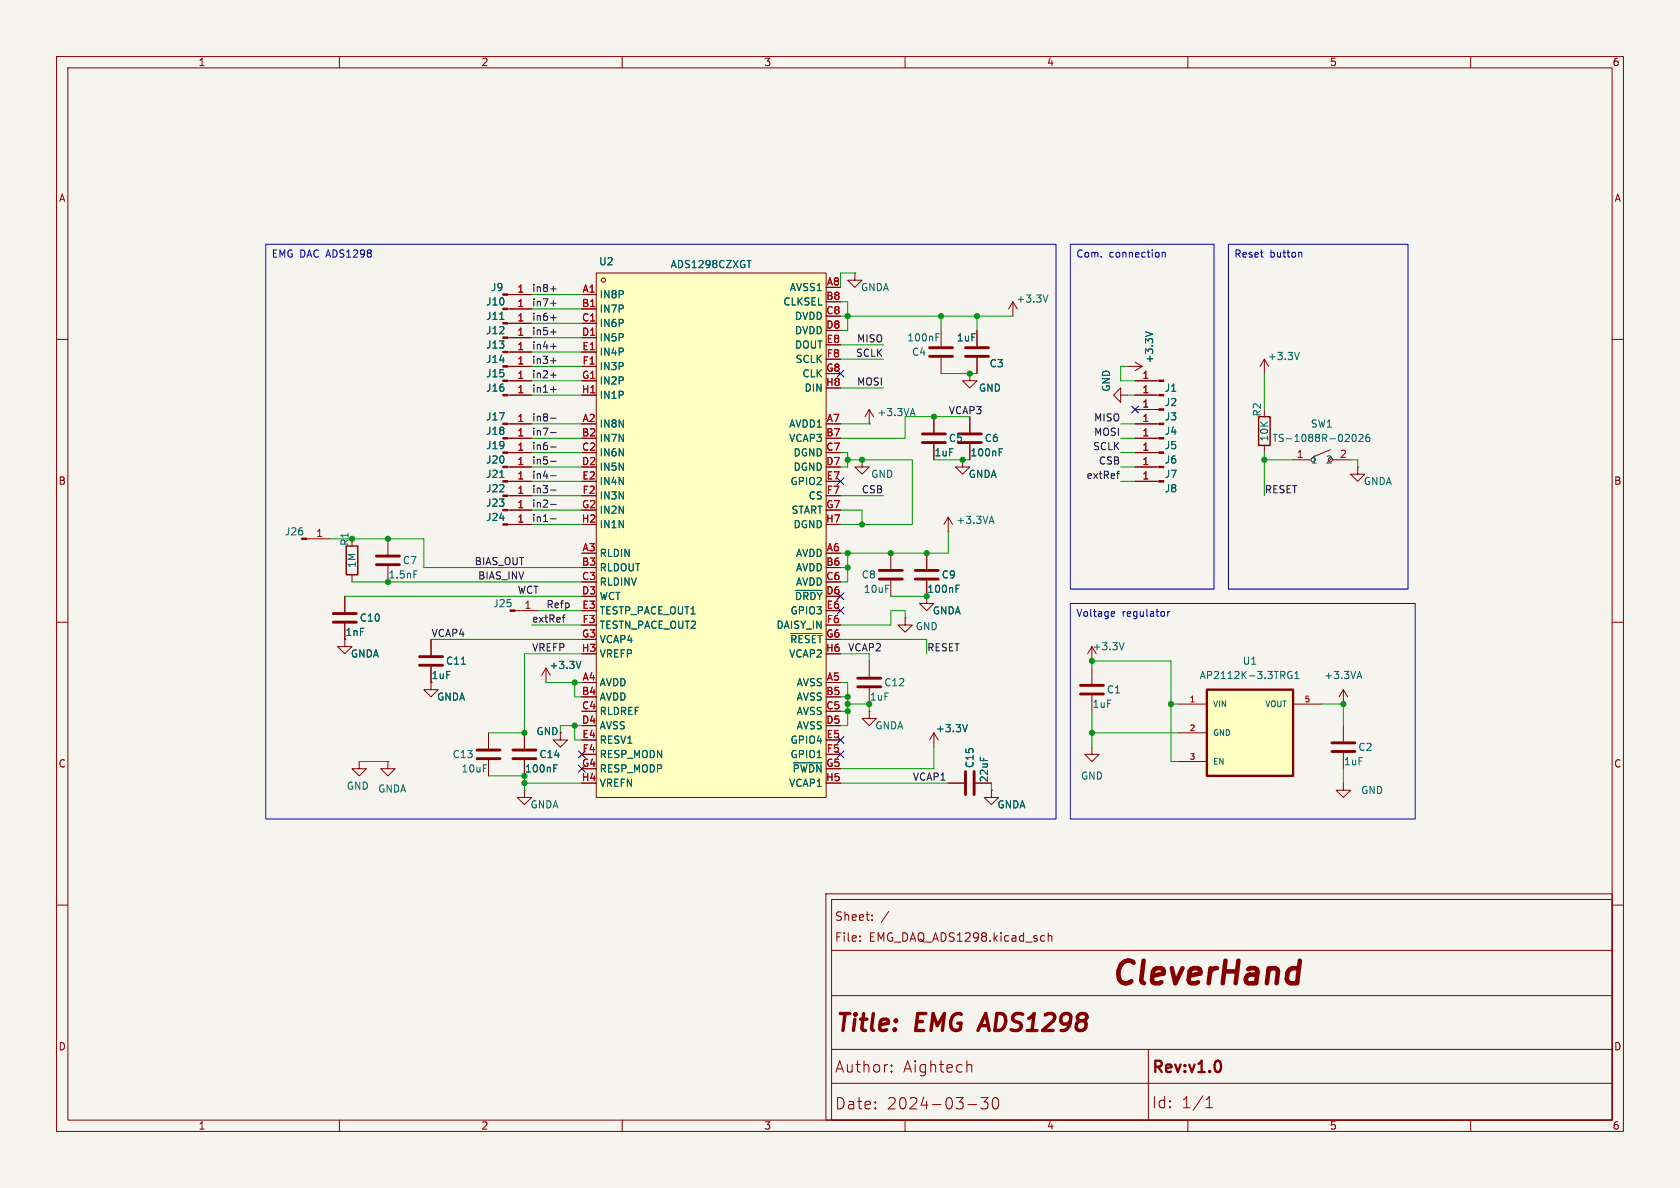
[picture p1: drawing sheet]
<svg xmlns="http://www.w3.org/2000/svg" width="297mm" height="210mm" viewBox="0 0 297 210" stroke-linecap="round" stroke-linejoin="round" font-family="sans-serif">
<path d="M0 0h297v210h-297z" fill="#f5f4ef" stroke="#f5f4ef" stroke-width=".18"/>
<g fill="none" stroke="#840000" stroke-width=".18">
<path d="M10 10h277v190h-277zM12 12h273v186h-273zM60 10v2M110 10v2M160 10v2M210 10v2M260 10v2M10 60h2M285 60h2M10 110h2M62.2 101.6v1.3M285 110h2"/>
<path d="M10 160h2M146 158h139v40h-139zM147 159h138v39h-138zM285 160h2M147 176h138M147 168h138M152 166.3v.1M152 165.5v.1M154.2 162.6v.1M154.2 161.8v.1M157.1 161.1l-1.3 1.9M184.5 165.4l.2 .1"/>
<path d="M184.7 166.3l-.2 .1M185.3 164.9v1.5M185.3 165.5l.2-.1 .4 .1 .1 .9M60 198v2M110 198v2M147 191.5h138M147 185.5h138M157.6 189.3l.1 .1-.1 .1M157.6 189.3l-.1 .1 .1 .1M157.6 188.3v.2M157.6 189.3v.2M157.6 188.3l.1 .1-.1 .1"/>
<path d="M157.6 188.3l-.1 .1 .1 .1M160 198v2M171 188.3l.2-.1 .5 .1 .1 1.2M171.1 195.3h1.6M173.4 194h1.3l-.7 .8a.54 .54 0 0 1 .7 .4v.4l-.2 .3-.8 .1-.3-.2M175.7 194.1a.47 .47 0 0 1 .8 .3 1.03 1.03 0 0 1-.6 1.6 1.33 1.33 0 0 1-.2-1.9zM203 185.5v12.5M210 198v2M213.2 195.8h1.2M213.2 194.4l.6-.6v2M260 198v2"/>
</g>
<path d="M215.8 187.9l.1 .4-.1 .8" fill="none" stroke="#840000" stroke-width=".4"/>
<path d="M174.3 179.2l-1.4 3" fill="none" stroke="#840000" stroke-width=".6"/>
<path d="M229.3 171.1l.3 .2M229.8 169.8l-.5 4" fill="none" stroke="#840000" stroke-width=".8"/>
<path d="M61.2 96.5h2v5.1h-2z" fill="none" stroke="#840000" stroke-width=".25"/>
<path d="M105.4 48.3h40.6v92.7h-40.6z" fill="#ffffc2"/>
<g fill="none" stroke="#840000" stroke-width=".18">
<path d="M89.8 52.1h4.2M89.8 57.2h4.2M102.9 52.1h2.5M102.9 54.6h2.5M102.9 57.2h2.5M102.9 59.7h2.5M105.4 48.3h40.6v92.7h-40.6zM151.1 48.3v1.2h1.3l-1.3 1.3-1.2-1.3h1.2M151.1 48.3h.1M166.4 58.4v2.8M179.1 53.3l-.8 1.3M179.1 53.3v2.6"/>
<path d="M179.1 53.3l.7 1.3M89.8 69.9h4.2M89.8 74.9h4.2M89.8 77.5h4.2M89.8 67.3h4.2M102.9 62.2h2.5M102.9 64.8h2.5M102.9 69.9h2.5M153.7 74.9h.1M153.7 72.4l-.8 1.3M153.7 72.4v2.5M153.7 72.4l.7 1.3"/>
<path d="M165.1 73.7v2.8M165.1 78.5v2.8M166.4 63.2v2.8M171.4 66v1.3h1.3l-1.3 1.3-1.2-1.3h1.2M171.4 66h.1M171.4 73.7v2.8M171.4 78.5v2.8M198.1 69.9v-1.3l-1.3 1.3 1.3 1.2v-1.2h1.3M199.4 64.8h2.5M200.7 69.9h4.2M200.7 74.9h4.2M200.7 77.5h4.2"/>
<path d="M200.7 67.3h4.2M200.7 72.4h4.2M200.7 64l1.2 .8M201.9 64.8l-1.2 .7M223.5 63.5v2.5M223.5 78.7v1.3M223.5 63.5l-.7 1.3M223.5 63.5l.8 1.3M235.2 79.5l-3 1.3M54.2 95.3h4.2M68.6 95.3v2.7M89.8 85.1h4.2"/>
<path d="M89.8 80h4.2M89.8 90.2h4.2M89.8 92.7h4.2M152.4 81.3v1.3h1.3l-1.3 1.2-1.3-1.2h1.3M152.4 81.3h.1M157.5 97.8v2.8M163.8 97.8v2.8M167.6 94h.1M167.6 91.4l-.7 1.3M167.6 91.4v2.6M167.6 91.4l.8 1.3M170.2 81.3v1.3h1.2l-1.2 1.2-1.3-1.2h1.3"/>
<path d="M170.2 81.3h.1M200.7 85.1h4.2M200.7 80h4.2M200.7 82.6h4.2M228.6 81.3h3.1M235.7 81.3h3.1M61 110.2v4.1h1.2l-1.2 1.3-1.3-1.3h1.3M61 105.4v2.8M68.6 100.1v2.8M76.2 117.9v4h1.3l-1.3 1.3-1.3-1.3h1.3M76.2 113v2.8M91 108h4.2"/>
<path d="M96.5 118.1l-.7 1.3M96.5 118.1v2.6M96.5 118.1l.8 1.3M153.7 116.8v2.8M157.5 102.6v2.8M160 109.2v1.3h1.3l-1.3 1.3-1.3-1.3h1.3M160 109.2h.1M163.8 102.6v4.1h1.3l-1.3 1.3-1.2-1.3h1.2M192.3 115.6l.7-1.3v2.5M193 118.1v2.8M63.5 134.6v1.3h1.3l-1.3 1.3-1.3-1.3h1.3M63.5 134.6h.1"/>
<path d="M68.6 134.6v1.3h1.2l-1.2 1.3-1.3-1.3h1.3M68.6 134.6h.1M86.4 129.5v2.8M86.4 134.4v2.8M92.7 139.7v1.3h1.3l-1.3 1.2-1.3-1.2h1.3M92.7 139.7h.1M92.7 129.5v2.8M92.7 134.4v2.8M99.1 129.5v1.3h-1.3l1.3 1.3 1.2-1.3h-1.2M153.7 125.7v1.3h1.2l-1.2 1.3-1.3-1.3h1.3M153.7 125.7h.1M153.7 121.7v2.8"/>
<path d="M165.1 129.5v2.6M165.1 129.5l-.8 1.3M165.1 129.5l.8 1.3M167.6 138.4h2.8M172.5 138.4h2.8M175.3 139.7v1.3h1.2l-1.2 1.2-1.3-1.2h1.3M175.3 139.7h.1M193 132.1v1.3h1.3l-1.3 1.2-1.2-1.2h1.2M193 122.9v2.8M237.5 121.9l-.8 1.3M237.5 121.9v2.6M237.5 121.9l.8 1.3"/>
<circle cx="106.7" cy="49.5" r=".38"/>
</g>
<g fill="none" stroke="#006464" stroke-width=".18">
<path d="M88.4 56.5h.7M132 46h.8M165.5 59.6h.4M165.5 59h.6M185.3 52.1l-.5 1.3M202.5 58.7l1.3 .4M161 73.1h.6M161.3 72.2l.5 1.3M176.6 79.9h.5M176.6 79.3h.6M229.7 62.3l-.4 1.3M239.2 76.8h.1a.68 .68 0 0 1 .5 .6 .68 .68 0 0 1-.5 .6 .84 .84 0 0 1-.1-1.2z"/>
<path d="M240.2 76.9l.5-.1 .3 .3-.8 .9h.8M242.1 76.8h-.4a.86 .86 0 0 0 0 1.2l.4-.1 .1-.4-.3-.2h-.3l-.1 .2M88.4 84.4h.7M175 92.2h.6M175.3 91.3l.4 1.2M73.2 100.9h.6M81.6 117.4h.7M102.7 116.9l-.4 1.3M139.8 112h5.5M140.7 104.4h4.6M169 104.1h.4M169 103.4h.6"/>
<path d="M198.7 113.6l-.4 1.3M240 119.6h.6M240.3 118.7l.5 1.3M97.9 135.8h.4M97.9 135.2h.6M140.2 134.8h5.1M171 128.1l-.4 1.3"/>
</g>
<g fill="#840000" stroke="#840000" stroke-width=".18">
<path d="M88.9 51.9h.9v.3h-.9z"/>
<path d="M53.3 95.1h.9v.3h-.9z"/>
<path d="M90.2 107.8h.8v.3h-.8z"/>
<path d="M204.9 85h.8v.2h-.8z"/>
<path d="M204.9 74.8h.8v.3h-.8z"/>
<path d="M88.9 57h.9v.3h-.9z"/>
<path d="M204.9 77.3h.8v.3h-.8z"/>
<path d="M204.9 79.9h.8v.2h-.8z"/>
<path d="M204.9 82.4h.8v.3h-.8z"/>
<path d="M204.9 69.7h.8v.3h-.8z"/>
<path d="M204.9 67.2h.8v.2h-.8z"/>
<path d="M204.9 72.3h.8v.2h-.8z"/>
<path d="M88.9 67.2h.9v.2h-.9z"/>
<path d="M88.9 77.3h.9v.3h-.9z"/>
<path d="M88.9 69.7h.9v.3h-.9z"/>
<path d="M88.9 79.9h.9v.2h-.9z"/>
<path d="M88.9 90h.9v.3h-.9z"/>
<path d="M88.9 85h.9v.2h-.9z"/>
<path d="M88.9 92.6h.9v.2h-.9z"/>
<path d="M88.9 74.8h.9v.3h-.9z"/>
</g>
<g fill="none" stroke="#840000" stroke-width=".51">
<path d="M163.1 78.2h4M163.1 76.7h4M164.3 61.5h4.1M164.3 63h4.1M169.4 78.2h4.1M169.4 76.7h4.1M66.5 99.8h4.1M66.5 98.3h4.1M58.9 110h4.1M58.9 108.5h4.1M74.2 117.6h4M74.2 116.1h4"/>
<path d="M151.6 119.9h4.1M155.4 102.4h4.1M155.4 100.8h4.1M161.8 102.4h4.1M161.8 100.8h4.1M84.3 134.1h4.1M84.3 132.6h4.1M90.7 134.1h4M90.7 132.6h4M151.6 121.4h4.1M170.7 136.4v4.1M172.2 136.4v4.1"/>
<path d="M191 122.7h4.1M191 121.2h4.1"/>
</g>
<path d="M222.5 73.7h2v5h-2z" fill="none" stroke="#840000" stroke-width=".25"/>
<path d="M213.4 121.9h15.2v15.3h-15.2z" fill="#ffffc2"/>
<path d="M213.4 121.9h15.2v15.3h-15.2z" fill="none" stroke="#840000" stroke-width=".41"/>
<g fill="none" stroke="#840000" stroke-width=".18">
<path d="M89.8 54.6h4.2M89.8 59.7h4.2M90.2 52.1h3.8M90.2 57.2h3.8M102.9 54.6h2.5M102.9 59.7h2.5M102.9 52.1h2.5M102.9 57.2h2.5M172.7 58.4v2.8M89.8 64.8h4.2M89.8 62.2h4.2M90.2 74.9h3.8"/>
<path d="M90.2 77.5h3.8M90.2 69.9h3.8M90.2 67.3h3.8M102.9 64.8h2.5M102.9 62.2h2.5M102.9 69.9h2.5M165.1 73.7v2.8M165.1 78.5v2.8M171.4 66h.1M171.4 73.7v2.8M171.4 78.5v2.8M172.7 63.2v2.8"/>
<path d="M200.7 74.9h3.8M200.7 77.5h3.8M200.7 69.9h3.8M200.7 67.3h3.8M200.7 72.4h3.8M89.8 87.6h4.2M89.8 82.6h4.2M90.2 85.1h3.8M90.2 80h3.8M90.2 90.2h3.8M90.2 92.7h3.8M163.8 97.8v2.8"/>
<path d="M170.2 81.3h.1M200.7 82.6h3.8M200.7 85.1h3.8M200.7 80h3.8M240 82.6v1.2h1.3l-1.3 1.3-1.2-1.3h1.2M240 82.6h.1M61 105.4v2.8M61 110.2v2.8M76.2 113v2.8M76.2 117.9v2.8M163.8 102.6v2.8M92.7 129.5v2.8"/>
<path d="M92.7 134.4v2.8M167.6 138.4h2.8M172.5 138.4h2.8M175.3 139.7h.1M208.3 124.5h5.1M208.3 129.5h5.1M208.3 134.6h5.1M228.6 124.5h5.1M237.5 138.4v1.3h1.3l-1.3 1.3-1.3-1.3h1.3M237.5 128.3v2.8M237.5 133.1v2.8"/>
</g>
<g fill="none" stroke="#006464" stroke-width=".18">
<path d="M88.4 56.5h.7M132 46h.8M202.5 58.7l1.3 .4M176.6 79.9h.5M176.6 79.3h.6M88.4 84.4h.7M81.6 117.4h.7M102.7 116.9l-.4 1.3M139.8 112h5.5M140.7 104.4h4.6M169 104.1h.4M169 103.4h.6"/>
<path d="M228.4 118.8a.59 .59 0 0 0-.8 .5 .59 .59 0 0 0 .8 .6v-.5h-.2M228.9 120h.7M228.9 119.1l.4-.4v1.3M97.9 135.8h.4M97.9 135.2h.6M140.2 134.8h5.1M171 128.1l-.4 1.3"/>
</g>
<g fill="#840000" stroke="#840000" stroke-width=".18">
<path d="M88.9 54.5h.9v.2h-.9z"/>
<path d="M88.9 64.6h.9v.3h-.9z"/>
<path d="M88.9 59.6h.9v.2h-.9z"/>
<path d="M88.9 62.1h.9v.3h-.9z"/>
<path d="M88.9 87.5h.9v.3h-.9z"/>
<path d="M88.9 82.4h.9v.3h-.9z"/>
</g>
<path d="M170.7 61.5h4.1M170.7 63h4.1M235.5 132.8h4M235.5 131.3h4" fill="none" stroke="#840000" stroke-width=".51"/>
<g fill="none" stroke="#0f0f0f" stroke-width=".18">
<path d="M97.3 58.7h1M97.3 53.6h1M97.3 56.2h1M97.3 51.1h1M97.3 73.9h1M97.3 68.9h1M97.3 79h1M97.3 76.5h1M97.3 61.2h1M97.3 63.8h1M97.3 66.3h1M97.3 91.7h1"/>
<path d="M97.3 86.6h1M97.3 84.1h1M97.3 81.6h1M97.3 89.2h1M197.4 83.7h.5M197.9 83.3l-.2 .1M99.4 109.1h.5M99.9 108.7l-.3 .1"/>
</g>
<path d="M47 43.2h139.7v101.6h-139.7zM189.2 43.2h25.4v60.9h-25.4zM205.5 44.6v.9M205.5 44.7l.1-.1 .3 .1 .1 .8M217.2 43.2h31.7v60.9h-31.7zM229.8 44.6l.3 .2v.7M189.2 106.7h61v38.1h-61zM196.6 108.1l.4 .1 .1 .2-.6 .1M197 108.9l-.4 .1M206.4 108.1v.9M206.8 108.1l-.4 .3" fill="none" stroke="#0000c2" stroke-width=".18"/>
<g fill="none" stroke="#009600" stroke-width=".18">
<path d="M94 57.2h8.9M94 52.1h8.9M94 59.7h8.9M94 54.6h8.9M148.6 53.3h1.3v5.1h-1.3M148.6 55.9h30.5M151.1 48.3h-2.5v2.5M166.4 55.9v2.5M172.7 55.9v2.5M94 64.8h8.9M94 69.9h8.9M94 67.3h8.9"/>
<path d="M94 62.2h8.9M94 74.9h8.9M94 77.5h8.9M148.6 68.6h7.6M148.6 63.5h7.6M148.6 61h7.6M148.6 74.9h5.1M166.4 66h6.3M171.4 73.7h-11.4v3.8h-11.4M198.1 74.9h2.6M198.1 77.5h2.6M199.4 64.8h-1.3v2.5h2.6"/>
<path d="M199.4 69.9h1.3M223.5 66v6.4M58.4 95.3h16.5v5h28M94 82.6h8.9M94 92.7h8.9M94 80h8.9M94 85.1h8.9M94 87.6h8.9M94 90.2h8.9M148.6 80h1.3v2.6h-1.3M148.6 87.6h7.6M148.6 90.2h3.8v2.5"/>
<path d="M149.9 81.3h11.4v11.4h-12.7M149.9 97.8v5.1h-1.3M165.1 81.3h6.3M167.6 94v3.8h-19M198.1 82.6h2.6M198.1 80h2.6M198.1 85.1h2.6M223.5 81.3h5.1M223.5 80v7.6M238.8 81.3h1.2v1.3M61 105.4h41.9M62.2 102.9h40.7"/>
<path d="M76.2 113h26.7M94 110.5h8.9M95.2 108h7.7M102.9 115.6h-10.2v13.9h-6.3M148.6 115.6h5.1v1.2M148.6 113h15.2v2.6M148.6 100.3h1.3M157.5 105.4h6.3M160 109.2v-1.2h-2.5v2.5h-8.9M193 118.1v-1.3h14v17.8h1.3M63.5 134.6h5.1M86.4 137.2h6.3v2.5"/>
<path d="M92.7 138.4h10.2M96.5 120.7h6.4M99.1 128.3h3.8M101.6 120.7v2.5h1.3M101.6 128.3v2.5h1.3M148.6 120.7h1.3v7.6h-1.3M148.6 123.2h1.3M148.6 138.4h19M148.6 125.7h1.3M149.9 124.5h3.8v1.2M165.1 132.1v3.8h-16.5M175.3 138.4v1.3"/>
<path d="M193 129.5h15.3M193 125.7v6.4M207 124.5h1.3M233.7 124.5h3.8v3.8M237.5 135.9v2.5"/>
</g>
<g fill="none" stroke="#000084" stroke-width=".18">
<path d="M148 65.4l1.2 1.2M149.2 65.4l-1.2 1.2M200.1 71.8l1.2 1.2M201.3 71.8l-1.2 1.2M148 84.5l1.2 1.2M149.2 84.5l-1.2 1.2M148 107.3l1.2 1.3M148 104.8l1.2 1.2M149.2 107.3l-1.2 1.3M149.2 104.8l-1.2 1.2M102.3 135.3l1.2 1.2M102.3 132.7l1.2 1.3"/>
<path d="M103.5 135.3l-1.2 1.2M103.5 132.7l-1.2 1.3M148 130.2l1.2 1.2M148 132.7l1.2 1.3M149.2 130.2l-1.2 1.2M149.2 132.7l-1.2 1.3"/>
</g>
<g fill="#009600" stroke="#009600" stroke-width=".18">
<circle cx="166.4" cy="55.9" r=".46"/>
<circle cx="172.7" cy="55.9" r=".46"/>
<circle cx="149.9" cy="55.9" r=".46"/>
<circle cx="237.5" cy="124.5" r=".46"/>
<circle cx="223.5" cy="81.3" r=".46"/>
<circle cx="152.4" cy="92.7" r=".46"/>
<circle cx="157.5" cy="97.8" r=".46"/>
<circle cx="149.9" cy="81.3" r=".46"/>
<circle cx="163.8" cy="97.8" r=".46"/>
<circle cx="163.8" cy="105.4" r=".46"/>
<circle cx="149.9" cy="97.8" r=".46"/>
<circle cx="152.4" cy="81.3" r=".46"/>
<circle cx="165.1" cy="73.7" r=".46"/>
<circle cx="149.9" cy="100.3" r=".46"/>
<circle cx="207" cy="124.5" r=".46"/>
<circle cx="193" cy="116.8" r=".46"/>
<circle cx="193" cy="129.5" r=".46"/>
<circle cx="153.7" cy="124.5" r=".46"/>
<circle cx="171.4" cy="66" r=".46"/>
<circle cx="170.2" cy="81.3" r=".46"/>
<circle cx="149.9" cy="123.2" r=".46"/>
<circle cx="149.9" cy="124.5" r=".46"/>
<circle cx="149.9" cy="125.7" r=".46"/>
<circle cx="68.6" cy="95.3" r=".46"/>
<circle cx="62.2" cy="95.3" r=".46"/>
<circle cx="68.6" cy="102.9" r=".46"/>
<circle cx="101.6" cy="120.7" r=".46"/>
<circle cx="101.6" cy="128.3" r=".46"/>
<circle cx="92.7" cy="138.4" r=".46"/>
<circle cx="92.7" cy="137.2" r=".46"/>
<circle cx="92.7" cy="129.5" r=".46"/>
</g>
<text font-size="5.6" fill="#840000" x="196" y="175.2">CleverHand</text>
<g font-size="4.2" fill="#840000">
<text x="147.5" y="183.2">Title:</text>
<text x="162" y="183.2">EMG</text>
<text x="174.6" y="183.2">ADS1298</text>
</g>
<g font-size="2.8" fill="#840000">
<text x="147.5" y="189.8">Author:</text>
<text x="159.6" y="189.8">Aightech</text>
<text x="203.5" y="190.2">Rev:v1.0</text>
<text x="147.5" y="196.3">Date:</text>
<text x="156.7" y="196.3">2024-03-30</text>
<text x="203.5" y="196.1">Id:</text>
<text x="208.8" y="196.1">1/1</text>
</g>
<g font-size="2.1" fill="#840000">
<text x="147.5" y="166.7">File:</text>
<text x="147.5" y="163">Sheet:</text>
<text x="153.6" y="166.7">EMG_DAQ_ADS1298.kicad_sch</text>
</g>
<g font-size="1.8" fill="#840000">
<text x="35" y="11.9">1</text>
<text x="85" y="11.9">2</text>
<text x="135" y="11.9">3</text>
<text x="185" y="11.9">4</text>
<text x="235" y="11.9">5</text>
<text x="285" y="11.9">6</text>
<text x="10.3" y="35.9">A</text>
<text x="285.3" y="35.9">A</text>
<text x="10.3" y="85.9">B</text>
<text x="285.3" y="85.9">B</text>
<text x="76.2" y="120.2">1uF</text>
<text x="94.7" y="130.1">GND</text>
<text x="10.3" y="135.9">C</text>
<text x="285.3" y="135.9">C</text>
<text x="10.3" y="185.9">D</text>
<text x="285.3" y="185.9">D</text>
<text x="35" y="199.9">1</text>
<text x="85" y="199.9">2</text>
<text x="135" y="199.9">3</text>
<text x="185" y="199.9">4</text>
<text x="235" y="199.9">5</text>
<text x="285" y="199.9">6</text>
</g>
<g font-size="1.8" fill="#0000c2">
<text x="47.9" y="45.9">EMG DAC ADS1298</text>
<text x="190.2" y="45.9">Com.</text>
<text x="196.1" y="45.9">connection</text>
<text x="218.1" y="45.9">Reset</text>
<text x="224.5" y="45.9">button</text>
<text x="190.2" y="109.4">Voltage</text>
<text x="198.4" y="109.4">regulator</text>
</g>
<g font-size="1.8" fill="#006464">
<text x="105.8" y="47.1">U2</text>
<text x="118.5" y="47.6">ADS1298CZXGT</text>
<text x="86.7" y="51.7">J9</text>
<text x="105.9" y="52.9">IN8P</text>
<text x="139.5" y="51.7">AVSS1</text>
<text x="152.1" y="51.7">GNDA</text>
<text x="179.6" y="53.7">+3.3V</text>
<text x="85.8" y="56.7">J11</text>
<text x="85.8" y="54.2">J10</text>
<text x="85.8" y="59.3">J12</text>
<text x="105.9" y="55.5">IN7P</text>
<text x="105.9" y="58">IN6P</text>
<text x="138.4" y="54.2">CLKSEL</text>
<text x="140.4" y="56.7">DVDD</text>
<text x="140.4" y="59.3">DVDD</text>
<text x="85.8" y="64.4">J14</text>
<text x="85.8" y="61.8">J13</text>
<text x="105.9" y="60.6">IN5P</text>
<text x="105.9" y="63.1">IN4P</text>
<text x="105.9" y="65.6">IN3P</text>
<text x="140.4" y="61.8">DOUT</text>
<text x="140.6" y="64.4">SCLK</text>
<text x="160.3" y="60.6">100nF</text>
<text x="161.1" y="63.1">C4</text>
<text x="169.1" y="60.6">1uF</text>
<text x="174.9" y="65.1">C3</text>
<text x="204.1" y="64.3" transform="rotate(-90 204.1 64.3)">+3.3V</text>
<text x="224" y="63.9">+3.3V</text>
<text x="85.8" y="66.9">J15</text>
<text x="85.8" y="69.4">J16</text>
<text x="105.9" y="68.2">IN2P</text>
<text x="105.9" y="70.7">IN1P</text>
<text x="141.8" y="66.9">CLK</text>
<text x="142.1" y="69.4">DIN</text>
<text x="173" y="69.4">GND</text>
<text x="196.4" y="69.3" transform="rotate(-90 196.4 69.3)">GND</text>
<text x="205.8" y="72">J2</text>
<text x="205.8" y="69.4">J1</text>
<text x="85.8" y="77.1">J18</text>
<text x="85.8" y="74.5">J17</text>
<text x="105.9" y="75.8">IN8N</text>
<text x="139.4" y="75.8">AVDD1</text>
<text x="155" y="73.8">+3.3VA</text>
<text x="205.8" y="77.1">J4</text>
<text x="205.8" y="74.5">J3</text>
<text x="223.1" y="73.7" transform="rotate(-90 223.1 73.7)">R2</text>
<text x="231.6" y="75.8">SW1</text>
<text x="85.8" y="79.6">J19</text>
<text x="85.8" y="82.1">J20</text>
<text x="105.9" y="78.3">IN7N</text>
<text x="105.9" y="80.9">IN6N</text>
<text x="105.9" y="83.4">IN5N</text>
<text x="139.4" y="78.3">VCAP3</text>
<text x="140.2" y="80.9">DGND</text>
<text x="140.2" y="83.4">DGND</text>
<text x="165.1" y="80.9">1uF</text>
<text x="167.6" y="78.3">C5</text>
<text x="171.5" y="80.9">100nF</text>
<text x="174" y="78.3">C6</text>
<text x="205.8" y="79.6">J5</text>
<text x="205.8" y="82.1">J6</text>
<text x="224.4" y="78.1" transform="rotate(-90 224.4 78.1)">10K</text>
<text x="224.8" y="78.3">TS-1088R-02026</text>
<text x="231.6" y="82.1">1</text>
<text x="234.3" y="82.1">2</text>
<text x="85.8" y="89.8">J23</text>
<text x="85.8" y="84.7">J21</text>
<text x="85.8" y="87.2">J22</text>
<text x="105.9" y="86">IN4N</text>
<text x="105.9" y="88.5">IN3N</text>
<text x="139.7" y="86">GPIO2</text>
<text x="142.9" y="88.5">CS</text>
<text x="153.9" y="84.7">GND</text>
<text x="171.2" y="84.7">GNDA</text>
<text x="205.8" y="87.2">J8</text>
<text x="205.8" y="84.7">J7</text>
<text x="241" y="86">GNDA</text>
<text x="50.3" y="94.8">J26</text>
<text x="85.8" y="92.3">J24</text>
<text x="105.9" y="91">IN2N</text>
<text x="105.9" y="93.6">IN1N</text>
<text x="139.8" y="91">START</text>
<text x="140.2" y="93.6">DGND</text>
<text x="169" y="92.8">+3.3VA</text>
<text x="61.8" y="96.6" transform="rotate(-90 61.8 96.6)">R1</text>
<text x="63.1" y="100.5" transform="rotate(-90 63.1 100.5)">1M</text>
<text x="71.1" y="99.9">C7</text>
<text x="105.9" y="98.7">RLDIN</text>
<text x="105.9" y="101.2">RLDOUT</text>
<text x="140.6" y="98.7">AVDD</text>
<text x="140.6" y="101.2">AVDD</text>
<text x="68.6" y="102.5">1.5nF</text>
<text x="87.1" y="107.5">J25</text>
<text x="105.9" y="103.7">RLDINV</text>
<text x="105.9" y="106.3">WCT</text>
<text x="140.4" y="106.3">~{DRDY}</text>
<text x="140.6" y="103.7">AVDD</text>
<text x="152.2" y="102.5">C8</text>
<text x="152.6" y="105">10uF</text>
<text x="163.8" y="105">100nF</text>
<text x="166.4" y="102.5">C9</text>
<text x="61" y="112.6">1nF</text>
<text x="63.5" y="110.1">C10</text>
<text x="105.9" y="108.8">TESTP_PACE_OUT1</text>
<text x="105.9" y="111.4">TESTN_PACE_OUT2</text>
<text x="105.9" y="113.9">VCAP4</text>
<text x="137.2" y="111.4">DAISY_IN</text>
<text x="139.6" y="113.9">~{RESET}</text>
<text x="139.7" y="108.8">GPIO3</text>
<text x="161.8" y="111.6">GND</text>
<text x="164.8" y="108.8">GNDA</text>
<text x="61.9" y="116.4">GNDA</text>
<text x="78.7" y="117.7">C11</text>
<text x="97" y="118.5">+3.3V</text>
<text x="105.9" y="116.4">VREFP</text>
<text x="139.4" y="116.4">VCAP2</text>
<text x="193" y="115.2">+3.3V</text>
<text x="219.6" y="117.7">U1</text>
<text x="77.2" y="124.1">GNDA</text>
<text x="105.9" y="121.5">AVDD</text>
<text x="105.9" y="124.1">AVDD</text>
<text x="140.7" y="121.5">AVSS</text>
<text x="140.7" y="124.1">AVSS</text>
<text x="153.7" y="124.1">1uF</text>
<text x="156.2" y="121.5">C12</text>
<text x="193" y="125.3">1uF</text>
<text x="195.6" y="122.8">C1</text>
<text x="212" y="120.2">AP2112K-3.3TRG1</text>
<text x="234" y="120.2">+3.3VA</text>
<text x="105.9" y="126.6">RLDREF</text>
<text x="105.9" y="129.1">AVSS</text>
<text x="105.9" y="131.7">RESV1</text>
<text x="139.7" y="131.7">GPIO4</text>
<text x="140.7" y="126.6">AVSS</text>
<text x="140.7" y="129.1">AVSS</text>
<text x="154.6" y="129.1">GNDA</text>
<text x="165.4" y="129.6">+3.3V</text>
<text x="79.9" y="134.2">C13</text>
<text x="81.5" y="136.8">10uF</text>
<text x="92.7" y="136.8">100nF</text>
<text x="95.3" y="134.2">C14</text>
<text x="105.9" y="134.2">RESP_MODN</text>
<text x="105.9" y="136.8">RESP_MODP</text>
<text x="139.7" y="134.2">GPIO1</text>
<text x="140" y="136.8">~{PWDN}</text>
<text x="172.3" y="135.9" transform="rotate(-90 172.3 135.9)">C15</text>
<text x="237.5" y="135.5">1uF</text>
<text x="240" y="132.9">C2</text>
<text x="61.2" y="139.8">GND</text>
<text x="66.8" y="140.3">GNDA</text>
<text x="93.7" y="143.1">GNDA</text>
<text x="105.9" y="139.3">VREFN</text>
<text x="139.4" y="139.3">VCAP1</text>
<text x="174.9" y="138.4" transform="rotate(-90 174.9 138.4)">22uF</text>
<text x="176.2" y="143.1">GNDA</text>
<text x="191" y="138">GND</text>
<text x="240.5" y="140.6">GND</text>
</g>
<g font-size="1.8" fill="#a90000">
<text x="91.4" y="51.8">1</text>
<text x="102.9" y="51.8">A1</text>
<text x="146" y="53.1">B8</text>
<text x="146.1" y="50.5">A8</text>
<text x="91.4" y="56.9">1</text>
<text x="91.4" y="54.4">1</text>
<text x="91.4" y="59.4">1</text>
<text x="102.8" y="54.4">B1</text>
<text x="102.8" y="56.9">C1</text>
<text x="102.8" y="59.4">D1</text>
<text x="146" y="55.6">C8</text>
<text x="146" y="58.2">D8</text>
<text x="91.4" y="64.5">1</text>
<text x="91.4" y="62">1</text>
<text x="102.9" y="62">E1</text>
<text x="102.9" y="64.5">F1</text>
<text x="146" y="65.8">G8</text>
<text x="146" y="60.7">E8</text>
<text x="146.1" y="63.2">F8</text>
<text x="91.4" y="67.1">1</text>
<text x="91.4" y="69.6">1</text>
<text x="102.8" y="69.6">H1</text>
<text x="102.8" y="67.1">G1</text>
<text x="145.9" y="68.3">H8</text>
<text x="201.9" y="69.6">1</text>
<text x="201.9" y="67.1">1</text>
<text x="91.4" y="77.2">1</text>
<text x="91.4" y="74.7">1</text>
<text x="102.8" y="77.2">B2</text>
<text x="102.9" y="74.7">A2</text>
<text x="146" y="77.2">B7</text>
<text x="146.1" y="74.7">A7</text>
<text x="201.9" y="74.7">1</text>
<text x="201.9" y="77.2">1</text>
<text x="201.9" y="72.1">1</text>
<text x="91.4" y="79.8">1</text>
<text x="91.4" y="82.3">1</text>
<text x="102.8" y="79.8">C2</text>
<text x="102.8" y="82.3">D2</text>
<text x="146" y="79.8">C7</text>
<text x="146" y="82.3">D7</text>
<text x="201.9" y="79.8">1</text>
<text x="201.9" y="82.3">1</text>
<text x="229.2" y="81">1</text>
<text x="236.8" y="81">2</text>
<text x="91.4" y="89.9">1</text>
<text x="91.4" y="84.8">1</text>
<text x="91.4" y="87.4">1</text>
<text x="102.8" y="89.9">G2</text>
<text x="102.9" y="84.8">E2</text>
<text x="102.9" y="87.4">F2</text>
<text x="146" y="89.9">G7</text>
<text x="146" y="84.8">E7</text>
<text x="146.1" y="87.4">F7</text>
<text x="201.9" y="84.8">1</text>
<text x="55.8" y="95">1</text>
<text x="91.4" y="92.5">1</text>
<text x="102.8" y="92.5">H2</text>
<text x="145.9" y="92.5">H7</text>
<text x="102.8" y="100.1">B3</text>
<text x="102.9" y="97.5">A3</text>
<text x="146" y="100.1">B6</text>
<text x="146.1" y="97.5">A6</text>
<text x="92.6" y="107.7">1</text>
<text x="102.8" y="102.6">C3</text>
<text x="102.8" y="105.2">D3</text>
<text x="102.9" y="107.7">E3</text>
<text x="146" y="102.6">C6</text>
<text x="146" y="105.2">D6</text>
<text x="146" y="107.7">E6</text>
<text x="102.8" y="112.8">G3</text>
<text x="102.9" y="110.2">F3</text>
<text x="146" y="112.8">G6</text>
<text x="146.1" y="110.2">F6</text>
<text x="102.8" y="115.3">H3</text>
<text x="145.9" y="115.3">H6</text>
<text x="102.8" y="122.9">B4</text>
<text x="102.8" y="125.5">C4</text>
<text x="102.9" y="120.4">A4</text>
<text x="146" y="122.9">B5</text>
<text x="146" y="125.5">C5</text>
<text x="146.1" y="120.4">A5</text>
<text x="102.8" y="128">D4</text>
<text x="102.9" y="130.6">E4</text>
<text x="146" y="128">D5</text>
<text x="146" y="130.6">E5</text>
<text x="102.8" y="135.6">G4</text>
<text x="102.9" y="133.1">F4</text>
<text x="146" y="135.6">G5</text>
<text x="146.1" y="133.1">F5</text>
<text x="102.8" y="138.2">H4</text>
<text x="145.9" y="138.2">H5</text>
</g>
<g font-size="1.8" fill="#0f0f0f">
<text x="94" y="51.7">in8+</text>
<text x="94" y="59.3">in5+</text>
<text x="94" y="54.3">in7+</text>
<text x="94" y="56.8">in6+</text>
<text x="94" y="61.9">in4+</text>
<text x="94" y="64.4">in3+</text>
<text x="151.2" y="63.2">SCLK</text>
<text x="151.4" y="60.6">MISO</text>
<text x="94" y="69.5">in1+</text>
<text x="94" y="67">in2+</text>
<text x="151.4" y="68.2">MOSI</text>
<text x="94" y="74.6">in8-</text>
<text x="94" y="77.1">in7-</text>
<text x="167.6" y="73.3">VCAP3</text>
<text x="193.3" y="77.1">MOSI</text>
<text x="193.3" y="74.6">MISO</text>
<text x="94" y="79.7">in6-</text>
<text x="94" y="82.2">in5-</text>
<text x="193.1" y="79.7">SCLK</text>
<text x="194.2" y="82.2">CSB</text>
<text x="94" y="87.3">in3-</text>
<text x="94" y="84.7">in4-</text>
<text x="94" y="89.8">in2-</text>
<text x="152.3" y="87.3">CSB</text>
<text x="192" y="84.7">extRef</text>
<text x="223.5" y="87.3">RESET</text>
<text x="94" y="92.4">in1-</text>
<text x="83.8" y="100">BIAS_OUT</text>
<text x="84.4" y="102.5">BIAS_INV</text>
<text x="91.4" y="105.1">WCT</text>
<text x="96.5" y="107.6">Refp</text>
<text x="76.2" y="112.7">VCAP4</text>
<text x="94" y="110.1">extRef</text>
<text x="94" y="115.2">VREFP</text>
<text x="149.9" y="115.2">VCAP2</text>
<text x="163.8" y="115.2">RESET</text>
<text x="161.3" y="138.1">VCAP1</text>
</g>
<g font-size="1.4" fill="#a90000">
<text x="210.2" y="124.2">1</text>
<text x="230.5" y="124.2">5</text>
<text x="210.2" y="129.3">2</text>
<text x="210.2" y="134.4">3</text>
</g>
<g font-size="1.4" fill="#006464">
<text x="214.4" y="125.2">VIN</text>
<text x="223.6" y="125.2">VOUT</text>
<text x="214.4" y="130.3">GND</text>
<text x="214.4" y="135.4">EN</text>
</g>
</svg>
